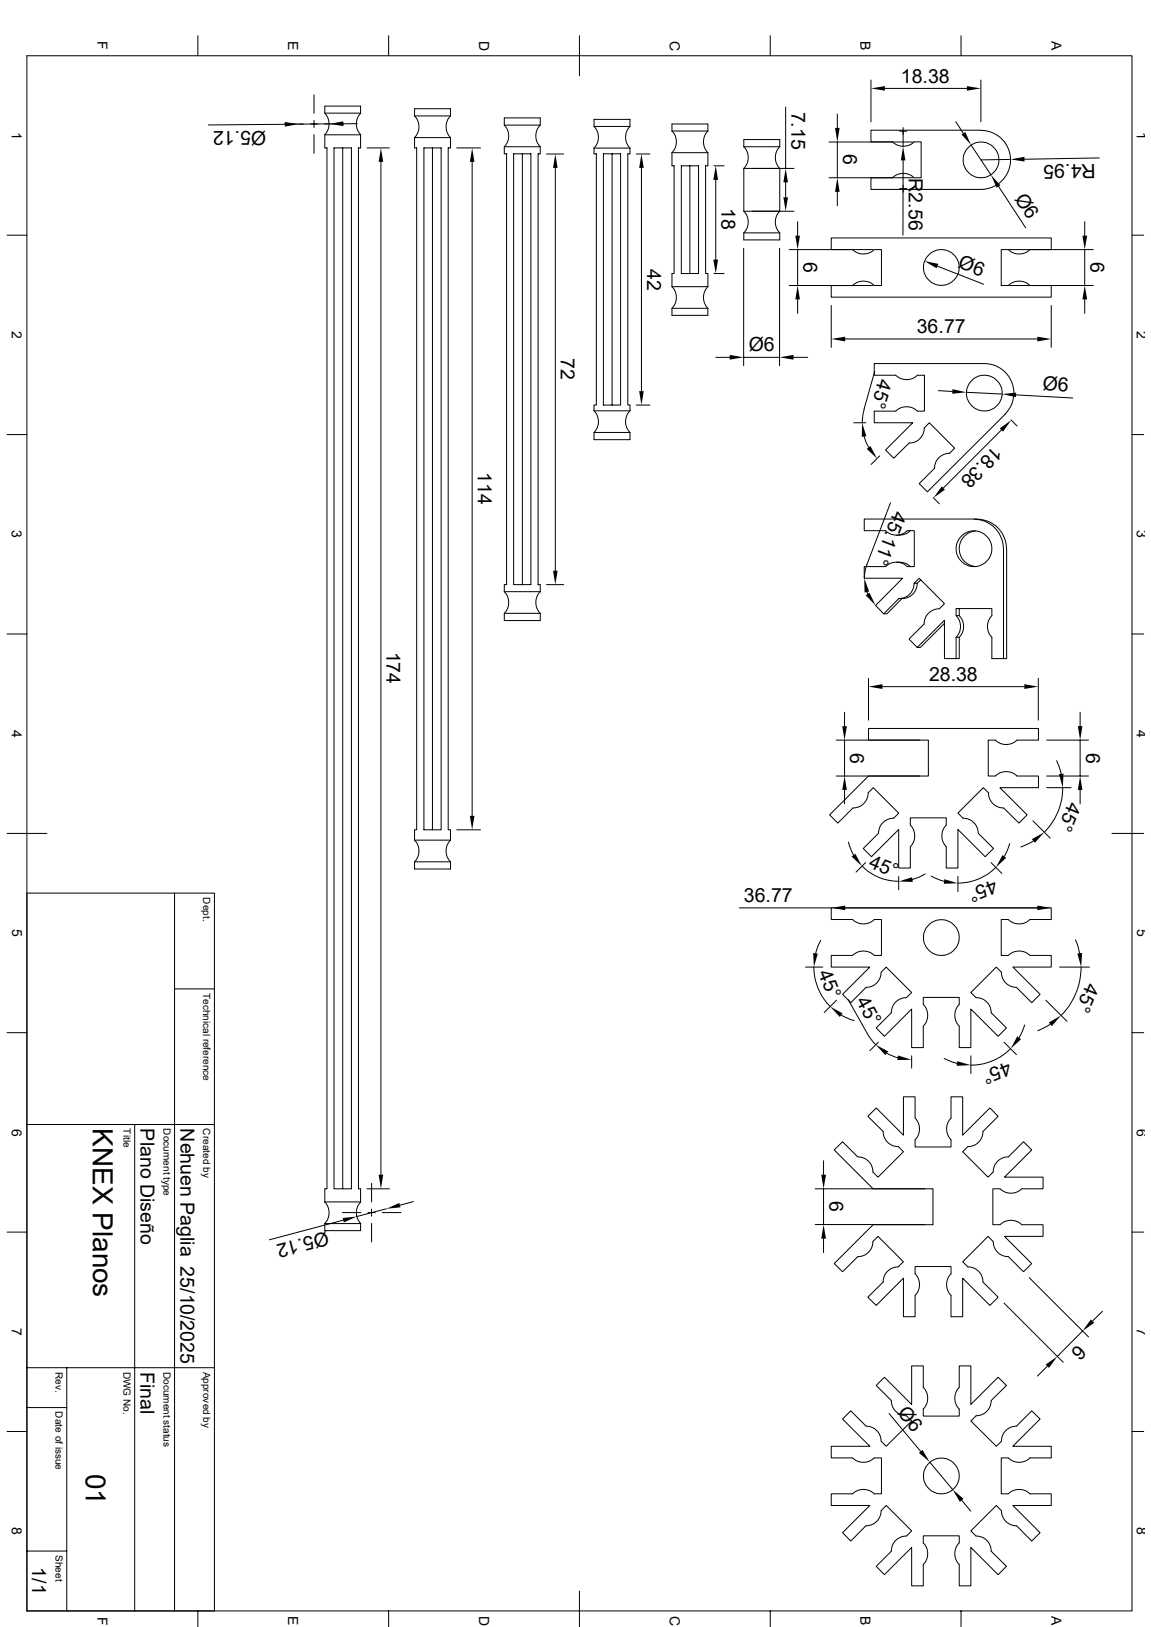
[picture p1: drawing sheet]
<svg xmlns="http://www.w3.org/2000/svg" width="297mm" height="420mm" viewBox="0 0 297 420" stroke-linecap="round" stroke-linejoin="round" font-family="sans-serif">
<g fill="none" stroke="#000" stroke-width=".26">
<path d="M6.9 14.4h285.2v401.4h-285.2zM51.1 9.2v5.2M100.3 9.2v5.2M149.5 9.2v10.4M198.8 9.2v5.2M248 9.2v5.2M73.5 32h4.8M73.5 32.1l-19.7 .2M80.1 32h1.9M81 24.5v4.8M81 31.1v1.8M81 34.8v4.8"/>
<path d="M83.8 32h4.8M83.8 29.2a4 4 0 0 1 0 5.6M83.8 34.8v3.4h.6v268.7h-.6v3.4M83.8 27.4h9.2v1.8h-9.2zM83.8 34.8h9.2v3.4h-.5v268.7h.5v3.4h-9.2M85 32h-7.9M86.2 38.2h4.5v268.7h-4.5zM88.4 38.2v268.7M92.2 31.9l-3.6 .1M93.1 29.2a4 4 0 0 0 0 5.6M94.7 38.2h5.8M107 29.9v-1.8h9.2v1.8"/>
<path d="M107 35.5v2.7h.5v176h-.5v2.7M107 29.9a4 4 0 0 1 0 5.6M107 29.9h9.2M107 35.5h9.2M109.4 38.2h4.4v176h-4.4zM111.6 38.2v176M116.2 29.9a4 4 0 0 0 0 5.6M116.2 35.5v2.7h-.5v176h.5v2.7M117.9 38.2h6.1M130.1 32.3h9.3M130.1 37.9h9.3M130.1 32.3v-1.9h9.3v1.9"/>
<path d="M130.1 37.9v1.8h.6v111.2h-.6v1.8M130.1 32.3a4 4 0 0 1 0 5.6M132.5 39.7h4.5v111.2h-4.5zM134.8 39.7v111.2M139.4 32.3a4 4 0 0 0 0 5.6M139.4 37.9v1.8h-.5v111.2h.5v1.8M141 39.8h4.5M153.3 32.6v-1.8h9.3v1.8M153.3 38.2v1.5h.6v64.9h-.6v1.4M153.3 32.6a4 4 0 0 1 0 5.6M153.3 32.6h9.3M153.3 38.2h9.3"/>
<path d="M155.7 39.7h4.4v64.9h-4.4zM157.9 39.7v64.9M162.6 38.2v1.5h-.6v64.9h.6v1.4M162.6 32.6a4 4 0 0 0 0 5.6M164.2 39.8h3.5M173.4 33.8v-1.8h9.3v1.8M173.4 39.4v3.4h.5v27.8h-.5v3.4M173.4 33.8a4 4 0 0 1 0 5.6M173.4 33.8h9.3M173.4 39.4h9.3M182.7 39.4v3.4h-.6v27.8h.6v3.4M182.7 33.8a4 4 0 0 0 0 5.6"/>
<path d="M191.9 37.9h9.3M191.9 37.9v-1.9h9.3v1.9M191.9 37.9a4 4 0 0 1 0 5.6M201.2 37.9a4 4 0 0 0 0 5.6M202.7 27.6v15.9M213.9 36.7h21.6M216.1 29.4v3.6M216.1 36.7v9.2M224.7 20.7v10.8M228.3 22.8h21.2M232.2 33.9h1.8M233 32.9v4.9"/>
<path d="M246.6 31.4l2 3M250.6 37.4l5.1 7.7M253.1 20.7v10.8M253.2 33.6h-28.5v3h5.6a4 4 0 0 0 5.6 0h1.8v9.3h-1.8a4 4 0 0 0-5.6 0h-5.6v3h28.5a7.6 7.6 0 0 0 7.6-7.6 7.6 7.6 0 0 0-7.6-7.6M98.3 41.8v261.4M121.8 41.8v168.8M143.3 43.3v104M165.5 43.3v57.7M175.8 42.8h4.5v27.8h-4.5zM178 42.8v27.8M184.2 42.8h2.7M184.7 46.4v20.6"/>
<path d="M191.9 43.5h9.3M191.9 54.5h9.3M191.9 54.5a4 4 0 0 1 0 5.6M191.9 43.5v11M194.1 54.5h10.8M194.1 43.5h10.8M201.2 54.5a4 4 0 0 0 0 5.6M201.2 43.5v11M202.7 47.1v3.8M205.8 57.2v3.6M213.9 45.9h21.6M216.1 49.5v3.6"/>
<path d="M232.2 48.7h1.8M233 41.4v19.3M257.7 48.1l7 10.7M260.8 41.1l-7.7 .2M279.9 57.2v3.6M283.7 40.8l-19.3 .3M1.8 60.7h5.1M173.4 79.6v1.8h9.3v-1.8M173.4 74a4 4 0 0 1 0 5.6M173.4 74h9.3M173.4 79.6h9.3M182.7 74a4 4 0 0 0 0 5.6"/>
<path d="M184.2 70.6h2.7M191.9 64.1v30.3M191.9 60.1h9.3M191.9 60.1v1.8h9.3v-1.8M201.2 64.1v30.3M203.7 73.7h21.6M203.7 64.4h21.6M205.8 64.4v9.3M205.8 77.3v3.6M214.5 61.4h56.8v3h-5.5a4 4 0 0 1-5.6 0h-1.8v9.3h1.8a4 4 0 0 1 5.6 0h5.5v3h-56.8v-3h5.5a4 4 0 0 1 5.6 0h1.9v-9.3h-1.9a4 4 0 0 1-5.6 0h-5.5zM214.5 78.9v10.8M241.9 68.7l11.9 4.7"/>
<path d="M260.5 73.7h21.6M260.5 64.4h21.6M271.3 78.9v10.8M279.9 64.4v9.3M279.9 77.3v3.6M292.1 60.7h3M184.7 92.2h3.6M191.9 92.2h9.3M204.8 92.2h3.6M218.1 87.5h49.6M225.7 95.8l-2.7 9.8M1.8 112.2h5.1"/>
<path d="M153.3 111.6v1.9h9.3v-1.9M153.3 106a4 4 0 0 1 0 5.6M153.3 106h9.3M153.3 111.6h9.3M162.6 106a4 4 0 0 0 0 5.6M164.2 104.6h3.5M220.3 109.1h3.1M223 105.6l-.4 1.7-.1 1.8M223 112.7l1.2 2.8M227 117.7l-2.2 2.2M242.1 100.8l3.6 .2M245.1 117a3.9 3.9 0 0 0-4 3.9"/>
<path d="M249.3 101.3l9.3 .4M258.4 111l-15 15M259.4 106.8a7.6 7.6 0 0 0 1.6-8.2 7.6 7.6 0 0 0-7-4.7h-28.4v3h5.5a4 4 0 0 0 5.6 0h1.8v9.2h-1.8a4 4 0 0 0-5.6 0h-5.5v3h9.9l-7 7.1 2.1 2.1 4-3.9a3.9 3.9 0 0 0 3.9-4l1.3-1.3 6.5 6.6-1.2 1.3M259.4 106.9l-20.1 20.1-2.1-2.2 3.9-3.9M260.9 108.4l1.6 1.6M262.2 101.9l14.6 .8M292.1 112.2h3M229.8 129.8l-6.1 16-.5 1.7-.1 1.8M231.3 138.2h.8M234.9 137l-1.3 .8-1.5 .3M240.8 128.5l1.6 1.5M251.3 134a7.6 7.6 0 0 1 7.6 7.6"/>
<path d="M251.7 137a4.6 4.6 0 0 0-4.2 4.6 4.6 4.6 0 0 0 4.2 4.7M252.1 134a7.6 7.6 0 0 1 7.6 7.6M252.1 134h-29.1v3h5.5a4 4 0 0 0 5.6 0h1.8v9.3h-1.8a4 4 0 0 0-5.6 0h-5.5v3h9.9l-7 7 2.1 2.2M130.1 152.7h9.3M130.1 158.3h9.3M130.1 158.3v1.9h9.3v-1.9M130.1 152.7a4 4 0 0 1 0 5.6M139.4 152.7a4 4 0 0 0 0 5.6M141 150.9h4.5M223.7 152.8l.2 .5M231.3 145.1l1.8 .1 1 .4 .8 .7M231.9 154.5l-3.9 4h.9l3.8-4"/>
<path d="M231.9 154.5h.8M235.9 150.6a3.9 3.9 0 0 1-4 3.9M236.7 150.6a3.9 3.9 0 0 1-4 3.9M237.6 149.7l-.9 .9h-.8l1.3-1.3 6.5 6.5-1.3 1.3a3.9 3.9 0 0 0-3.9 4l-3.9 3.9 2.1 2.1M246.7 158.9a4 4 0 0 1 0 5.6M247.5 158.9a4 4 0 0 1 0 5.6M247.5 157.1v1.8h-.8v-1.8h9.2v1.8a4 4 0 0 0 0 5.6v5.5h3.1M259 141.6v28.4h.8v-28.4M1.8 163.7h5.1M224.1 175.1v10.8M227.7 177.2h36.6M243.7 160.9l-6.2 6.2h-.8l7-7v9.9h3"/>
<path d="M246.7 164.5h.8M246.7 164.5v5.5h.8v-5.5M267.9 175.1v10.8M292.1 163.7h3M215.8 191.1h21.6M217.9 183.9v3.6M217.9 191.1v9.2M270.1 191.1h10.8M272.7 196.3l1.2 3.4M278.7 183.9v3.6M278.7 191.1v9.2M1.8 215.1h10.3"/>
<path d="M107 216.9a4 4 0 0 1 0 5.6M107 216.9h9.2M116.2 216.9a4 4 0 0 0 0 5.6M117.9 214.2h6.1M215.8 200.3h21.6M217.9 203.9v3.6M218.9 217.4l1.4 3.3M252.4 215.1a3.9 3.9 0 0 0-3.9-3.9l-1.3-1.3 6.5-6.6 1.4 1.3a3.9 3.9 0 0 0 3.9 4l3.9 3.9 2.1-2.1-7-7.1h10v-3h-5.6a4 4 0 0 0-5.6 0h-1.8v-9.2h1.8a4 4 0 0 0 5.6 0h5.6v-3.1h-43.9v3.1h15.5v9.2h-15.5l-10 10.1 2.1 2.1 3.9-3.9a3.9 3.9 0 0 0 3.9-4l1.3-1.3 6.6 6.6-1.3 1.3a3.9 3.9 0 0 0-3.9 3.9M252.5 215.1l3.9 3.9-2.2 2.1-7-7v10h-3v-5.5a4 4 0 0 1 0-5.6v-1.9h-9.3v1.9a4 4 0 0 1 0 5.6v5.5h-3v-10l-7 7-2.1-2.1 3.9-3.9M260.6 217.7l-1.4 3.4M266.5 211.9l4.5 4.5M266.7 217.1l-3.3 1.6"/>
<path d="M270.1 200.3h10.8M270.1 203.3h6.3M274.2 203.3a16.3 16.3 0 0 1-4.7 11.5M278.7 203.9v3.6M286.9 215.1h8.2M6.9 230.5h48.4v185.3M45 230.5v185.3M107 222.5v1.8h9.2v-1.8M107 222.5h9.2M190.8 234.4h23.7M218.1 234.4h49.6M222.5 223.6a13.2 13.2 0 0 0 9.4 3.9"/>
<path d="M223.4 222.7l-2.5 2.4M231.9 226.2v3.5M238.8 225.6l-1.6 .8-1.7 .6M240.3 226.1l3.3 1.4M247.2 226.2v4M255.7 222.7l2.8 2.8M257 223.9a13.8 13.8 0 0 1-9.8 4.1M45 255.3h10.3M207.9 249.6h4.4M210 249.6a14.3 14.3 0 0 0 4.2 10.2M211.8 242.7l-1.3 3.4M215.9 258.2l-3.2 3.2"/>
<path d="M218.9 258l4.9 8.8M223.4 254.9l-3.9 3.9-2.1-2.1 7.1-7.1h-10v-3h5.5a4 4 0 0 1 5.6 0h1.9v-9.2h-1.9a4 4 0 0 1-5.6 0h-5.5v-3h56.8v3h-5.5a4 4 0 0 1-5.6 0h-1.8v9.2h1.8a4 4 0 0 1 5.6 0h5.5v3h-9.9l7 7.1-2.2 2.1-3.9-3.9M262.3 254.9a3.9 3.9 0 0 1-3.9-3.9l-1.3-1.4-6.6 6.6 1.3 1.3a3.9 3.9 0 0 1 4 4l3.9 3.8-2.1 2.2-7.1-7v9.9h-3v-5.5a4 4 0 0 1 0-5.6v-1.8h-9.2v1.8a4 4 0 0 1 0 5.6v5.5h-3.1v-9.9l-7 7-2.1-2.2 3.9-3.8a3.9 3.9 0 0 1 3.9-4l1.3-1.3-6.5-6.6-1.3 1.4a4 4 0 0 1-4 3.9M269.9 258.2l5.4 5.5M273.4 249.6h7.7M277.5 242.6l1.1 3.4M279 249.6a17.7 17.7 0 0 1-5.2 12.5M1.8 266.6h5.1M217.1 262l3.3 1.4M223.8 266.9l2.2 2.8M226.7 269l-2.2 2.2M228.9 271.9l2.8 1.1"/>
<path d="M235.2 272.5v3.2M243.6 273.2l3.4 1.3M250.5 272.5v4.6M259.1 269l3.2 3.2M260.8 270.7a14.5 14.5 0 0 1-10.3 4.3M264.4 264.6l-1.4 3.3M271 264.4l-3.2 1.7M292.1 266.6h3M6.9 290.3h48.4M34.8 290.3v125.5M212.5 299.6v3.6M1.8 318.1h5.1"/>
<path d="M83.8 310.3a4 4 0 0 1 0 5.5M83.8 315.8h9.2v1.9h-9.2zM88.3 313h4.8M88.6 315l-19.1 5M93.1 310.3a4 4 0 0 0 0 5.5M94.7 306.9h5.8M95 313h1.8M95.9 305.5v4.8M95.9 312.1v1.8M95.9 315.8v4.8M98.6 313h4.9M99.7 312l-7.6 2"/>
<path d="M106.7 310.2l-3.5 .9M210.4 316.1h28.2M210.4 306.9h28.2M212.5 306.9v9.2M212.5 319.7v3.6M256.2 302.6l-1.2 1.3-6.6-6.6 1.3-1.3a3.9 3.9 0 0 0 4-3.9l3.9-3.9-2.2-2.2-7 7v-9.9h-3v5.5a4 4 0 0 0 0 5.6v1.9h-9.3v-1.9a4 4 0 0 0 0-5.6v-5.5h-3v9.9l-7-7-2.2 2.2 4 3.9a3.9 3.9 0 0 0 3.9 3.9l1.3 1.3-6.5 6.6-1.3-1.3a3.9 3.9 0 0 0-4-4l-3.9-3.9-2.1 2.1 10 10.1h15.4v9.2h-15.4l-10 10.1 2.1 2.1 3.9-3.9a3.9 3.9 0 0 0 4-3.9l1.3-1.3 6.5 6.5-1.3 1.3a3.9 3.9 0 0 0-3.9 4l-4 3.9 2.2 2.1 7-7.1v10h3v-5.5a4 4 0 0 0 0-5.6v-1.9h9.3v1.9a4 4 0 0 0 0 5.6v5.5h3v-10l7 7.1 2.2-2.1-3.9-3.9a3.9 3.9 0 0 0-4-4l-1.3-1.3 6.6-6.5 1.2 1.3M256.3 302.6a3.9 3.9 0 0 1 3.9-4l3.9-3.9 2.1 2.1-7 7.1h10v3h-5.5a4 4 0 0 1-5.6 0h-1.9v9.2h1.8a4 4 0 0 1 5.7 0h5.5v3.1h-10l7 7-2.1 2.1-3.9-3.9a3.9 3.9 0 0 1-3.9-3.9M292.1 318.1h3M259.1 336.4l15.3 15.3M265.6 329.8l15.3 15.3M284.5 338.5l-2.6 2.5M6.9 353.1h48.4"/>
<path d="M17.2 353.1v62.7M270.3 352.7l-2.6 2.5M279.4 343.6l-6.6 6.5M1.8 369.5h5.1M6.9 363.3h10.3M229.4 364.9l8.2 9.7M233.9 365.5l1.3 1.3-6.5 6.5-1.3-1.2a4 4 0 0 0-4-4l-3.9-3.9-2.1 2.1 7.1 7h-10v3h5.5a4 4 0 0 0 5.6 0h1.9v9.3h-1.9a4 4 0 0 0-5.6 0h-5.5v3h10l-7.1 7 2.1 2.2 3.9-3.9a4 4 0 0 0 4-4l1.3-1.3 6.5 6.6-1.3 1.3a3.9 3.9 0 0 0-3.9 3.9l-3.9 3.9 2.1 2.2 7-7v9.9h3.1v-5.5a4 4 0 0 0 0-5.6v-1.8h9.2v1.8a4 4 0 0 0 0 5.6v5.5h3v-9.9l7.1 7 2.1-2.2-3.9-3.9a3.9 3.9 0 0 0-4-3.9l-1.3-1.3 6.6-6.6 1.3 1.3a3.9 3.9 0 0 0 3.9 4l3.9 3.9 2.2-2.2-7-7h9.9v-3h-5.5a4 4 0 0 0-5.6 0h-1.8v-9.3h1.8a4 4 0 0 0 5.6 0h5.5v-3h-9.9l7-7-2.2-2.1-3.9 3.9a4 4 0 0 0-3.9 4l-1.3 1.2-6.6-6.5 1.3-1.3M239.9 377.4l5.9 7.1M251.8 365.5a3.9 3.9 0 0 0 4-4l3.9-3.9-2.1-2.1-7.1 7v-9.9h-3v5.5a4 4 0 0 0 0 5.6v1.8h-9.2v-1.8a4 4 0 0 0 0-5.6v-5.5h-3.1v9.9l-7-7-2.1 2.1 3.9 3.9a3.9 3.9 0 0 0 3.9 4M292.1 369.5h3M248.2 387.3l2.3 2.8M6.9 400.4h10.3"/>
<path d="M51.1 415.8v4.1M100.3 415.8v4.1M149.5 410.7v9.2M198.8 415.8v4.1M248 415.8v4.1"/>
<circle cx="253.1" cy="41.3" r="4.6"/>
<circle cx="242.9" cy="69" r="4.6"/>
<circle cx="254" cy="101.5" r="4.6"/>
<circle cx="251.3" cy="141.6" r="4.6"/>
<circle cx="242.9" cy="242" r="4.6"/>
<circle cx="242.9" cy="381" r="4.6"/>
</g>
<g fill="#000">
<path d="M73.5 31.5l3.6 .5-3.6 .7zM85 32l3.6-.7v1.3zM215.5 33h1.2l-.6 3.7zM224.7 22.8l3.6-.6v1.2zM248.1 34.7l1-.6 1.5 3.3zM249.5 22.2l3.6 .6-3.6 .6zM98.3 38.2l.6 3.6h-1.2zM121.8 38.2l.6 3.6h-1.2zM143.3 39.8l.6 3.5h-1.2zM165.5 39.8l.6 3.5h-1.2zM184.7 42.8l.6 3.6h-1.2zM202.1 50.9h1.2l-.6 3.6z"/>
<path d="M202.7 43.5l.6 3.6h-1.2zM216.1 45.9l.6 3.6h-1.2zM233 37.8l.6 3.6h-1.1zM255.7 45.1l2.4 2.7-.9 .7zM260.8 41.1l3.6-.6v1.2zM184.1 67h1.2l-.6 3.6zM205.8 73.7l.6 3.6h-1.2zM205.2 60.8h1.2l-.6 3.6zM238.5 67.4l3.6 .7-.4 1.2zM279.3 60.8h1.2l-.6 3.6zM279.9 73.7l.6 3.6h-1.2zM188.3 91.6l3.6 .6-3.6 .6z"/>
<path d="M201.2 92.2l3.6-.6v1.2zM214.5 87.5l3.6-.6v1.2zM267.7 86.9l3.6 .6-3.6 .6zM164.9 101h1.2l-.6 3.6zM222.5 109.1l1.1 3.5-1.2 .2zM223.6 115.9l1-.8 1.7 3.3zM245.8 100.5l3.5 .8-3.6 .3zM258 110.6l2.9-2.1-2.1 2.9zM258.6 101.7l3.6-.4v1.2zM243 125.6l.8 .8-2.9 2.1zM142.7 147.3h1.2l-.6 3.6zM223 149.3l1.3 3.4-1.2 .3z"/>
<path d="M223.4 153.7l1-.7 1.5 3.3zM224.1 177.2l3.6-.6v1.2zM264.3 176.6l3.6 .6-3.6 .6zM217.3 187.5h1.2l-.6 3.6zM273.3 199.8l1.1-.1-.2 3.6zM278.1 187.5h1.2l-.6 3.6zM121.2 210.6h1.2l-.6 3.6zM217.9 200.3l.6 3.6h-1.2zM266.3 216.6l3.2-1.8-2.5 2.8zM278.7 200.3l.6 3.6h-1.2zM214.5 234.4l3.6-.6v1.1zM219.8 221.1l.9-.7 1.7 3.2z"/>
<path d="M231.9 227.5l3.5-1.1 .1 1.3zM243.7 226.9l3.5 1.1-3.7 .1zM258.7 220.7l.9 .7-2.6 2.5zM267.7 233.8l3.6 .6-3.6 .5zM209.8 246l1.2 .2-1 3.4zM278 246.1l1.2-.1-.2 3.6zM214.2 259.8l3.2 1.8-.7 .9zM226 269.7l3.2 1.7-.7 1zM231.7 272.5l3.5 1.1h-3.6zM247 273.9l3.5 1.1-3.7 .1zM262.5 267.5l1 .8-2.7 2.4zM270.6 263.9l3.2-1.8-2.4 2.8z"/>
<path d="M88.4 314.4l3.7-.4-3.4 1.6zM97.7 303.2h1.2l-.6 3.7zM99.7 312l3.3-1.5 .3 1.2zM212.5 316.1l.6 3.6h-1.2zM211.9 303.2h1.2l-.6 3.7zM269.8 352.3l3-2.2-2.1 3zM281.5 340.6l.9 .9-3 2.1zM237.1 375l.9-.7 1.9 3.1zM245.8 384.5l2.8 2.4-.9 .8z"/>
</g>
<g font-size="7.2">
<text x="23.9" y="291.3" transform="rotate(90 23.9 291.3)">KNEX Planos</text>
<text x="22.1" y="380.5" transform="rotate(90 22.1 380.5)">01</text>
</g>
<g font-size="5">
<text x="232.5" y="21.3">18.38</text>
<text x="204.2" y="28.8" transform="rotate(90 204.2 28.8)">7.15</text>
<text x="68.7" y="33.7" transform="rotate(179 68.7 33.7)">Ø5.12</text>
<text x="217.6" y="39.9" transform="rotate(90 217.6 39.9)">6</text>
<text x="234.5" y="46.1" transform="rotate(90 234.5 46.1)">R2.56</text>
<text x="282.7" y="42.3" transform="rotate(179 282.7 42.3)">R4.95</text>
<text x="186.2" y="53.8" transform="rotate(90 186.2 53.8)">18</text>
<text x="261.7" y="51.3" transform="rotate(57 261.7 51.3)">Ø6</text>
<text x="167" y="69.5" transform="rotate(90 167 69.5)">42</text>
<text x="207.3" y="67.7" transform="rotate(90 207.3 67.7)">6</text>
<text x="247" y="69" transform="rotate(21 247 69)">Ø6</text>
<text x="281.4" y="67.7" transform="rotate(90 281.4 67.7)">6</text>
<text x="236.6" y="86">36.77</text>
<text x="144.7" y="92.5" transform="rotate(90 144.7 92.5)">72</text>
<text x="193.2" y="90.6">Ø6</text>
<text x="226.8" y="97.6" transform="rotate(106 226.8 97.6)">45°</text>
<text x="269" y="100.7" transform="rotate(3 269 100.7)">Ø6</text>
<text x="256.5" y="115" transform="rotate(135 256.5 115)">18.38</text>
<text x="123.3" y="121.8" transform="rotate(90 123.3 121.8)">114</text>
<text x="230.7" y="131.6" transform="rotate(111 230.7 131.6)">45.11°</text>
<text x="99.7" y="168.2" transform="rotate(90 99.7 168.2)">174</text>
<text x="239.7" y="175.7">28.38</text>
<text x="219.4" y="194.3" transform="rotate(90 219.4 194.3)">6</text>
<text x="280.2" y="194.3" transform="rotate(90 280.2 194.3)">6</text>
<text x="275.8" y="206.7" transform="rotate(113 275.8 206.7)">45°</text>
<text x="223.9" y="223.7" transform="rotate(23 223.9 223.7)">45°</text>
<text x="256.5" y="226.9" transform="rotate(157 256.5 226.9)">45°</text>
<text x="192" y="232.9">36.77</text>
<text x="211.1" y="251.2" transform="rotate(67 211.1 251.2)">45°</text>
<text x="280.4" y="253.6" transform="rotate(113 280.4 253.6)">45°</text>
<text x="220.9" y="258.5" transform="rotate(61 220.9 258.5)">45°</text>
<text x="260.1" y="273.9" transform="rotate(157 260.1 273.9)">45°</text>
<text x="36.3" y="291.3" transform="rotate(90 36.3 291.3)">Plano Diseño</text>
<text x="46.6" y="291.3" transform="rotate(90 46.6 291.3)">Nehuen Paglia 25/10/2025</text>
<text x="214" y="310.1" transform="rotate(90 214 310.1)">6</text>
<text x="84.3" y="317.8" transform="rotate(165 84.3 317.8)">Ø5.12</text>
<text x="278.1" y="346.9" transform="rotate(135 278.1 346.9)">6</text>
<text x="36.3" y="354.1" transform="rotate(90 36.3 354.1)">Final</text>
<text x="231.4" y="364.8" transform="rotate(50 231.4 364.8)">Ø6</text>
<text x="8.3" y="404.6" transform="rotate(90 8.3 404.6)">1/1</text>
</g>
<g font-size="3.6">
<text x="25.1" y="10.7" transform="rotate(90 25.1 10.7)">F</text>
<text x="74.4" y="10.6" transform="rotate(90 74.4 10.6)">E</text>
<text x="123.6" y="10.5" transform="rotate(90 123.6 10.5)">D</text>
<text x="172.8" y="10.5" transform="rotate(90 172.8 10.5)">C</text>
<text x="222.1" y="10.6" transform="rotate(90 222.1 10.6)">B</text>
<text x="271.3" y="10.6" transform="rotate(90 271.3 10.6)">A</text>
<text x="3.1" y="34" transform="rotate(90 3.1 34)">1</text>
<text x="293.4" y="34" transform="rotate(90 293.4 34)">1</text>
<text x="3.1" y="85.4" transform="rotate(90 3.1 85.4)">2</text>
<text x="293.4" y="85.4" transform="rotate(90 293.4 85.4)">2</text>
<text x="3.1" y="136.9" transform="rotate(90 3.1 136.9)">3</text>
<text x="293.4" y="136.9" transform="rotate(90 293.4 136.9)">3</text>
<text x="3.1" y="188.4" transform="rotate(90 3.1 188.4)">4</text>
<text x="293.4" y="188.4" transform="rotate(90 293.4 188.4)">4</text>
<text x="3.1" y="239.9" transform="rotate(90 3.1 239.9)">5</text>
<text x="293.4" y="239.9" transform="rotate(90 293.4 239.9)">5</text>
<text x="3.1" y="291.3" transform="rotate(90 3.1 291.3)">6</text>
<text x="293.4" y="291.3" transform="rotate(90 293.4 291.3)">6</text>
<text x="3.1" y="342.8" transform="rotate(90 3.1 342.8)">7</text>
<text x="293.4" y="342.8" transform="rotate(90 293.4 342.8)">7</text>
<text x="3.1" y="394.3" transform="rotate(90 3.1 394.3)">8</text>
<text x="293.4" y="394.3" transform="rotate(90 293.4 394.3)">8</text>
<text x="25.1" y="417.3" transform="rotate(90 25.1 417.3)">F</text>
<text x="74.4" y="417.2" transform="rotate(90 74.4 417.2)">E</text>
<text x="123.6" y="417.1" transform="rotate(90 123.6 417.1)">D</text>
<text x="172.8" y="417.1" transform="rotate(90 172.8 417.1)">C</text>
<text x="222.1" y="417.2" transform="rotate(90 222.1 417.2)">B</text>
<text x="271.3" y="417.2" transform="rotate(90 271.3 417.2)">A</text>
</g>
<g font-size="2.6">
<text x="52.5" y="231.6" transform="rotate(90 52.5 231.6)">Dept.</text>
<text x="52.5" y="256.3" transform="rotate(90 52.5 256.3)">Technical reference</text>
<text x="31.9" y="291.3" transform="rotate(90 31.9 291.3)">Title</text>
<text x="42.2" y="291.3" transform="rotate(90 42.2 291.3)">Document type</text>
<text x="52.5" y="291.3" transform="rotate(90 52.5 291.3)">Created by</text>
<text x="14.4" y="354.1" transform="rotate(90 14.4 354.1)">Rev.</text>
<text x="31.9" y="354.1" transform="rotate(90 31.9 354.1)">DWG No.</text>
<text x="42.2" y="354.1" transform="rotate(90 42.2 354.1)">Document status</text>
<text x="52.5" y="354.1" transform="rotate(90 52.5 354.1)">Approved by</text>
<text x="14.4" y="364.4" transform="rotate(90 14.4 364.4)">Date of issue</text>
<text x="14.4" y="401.4" transform="rotate(90 14.4 401.4)">Sheet</text>
</g>
</svg>
